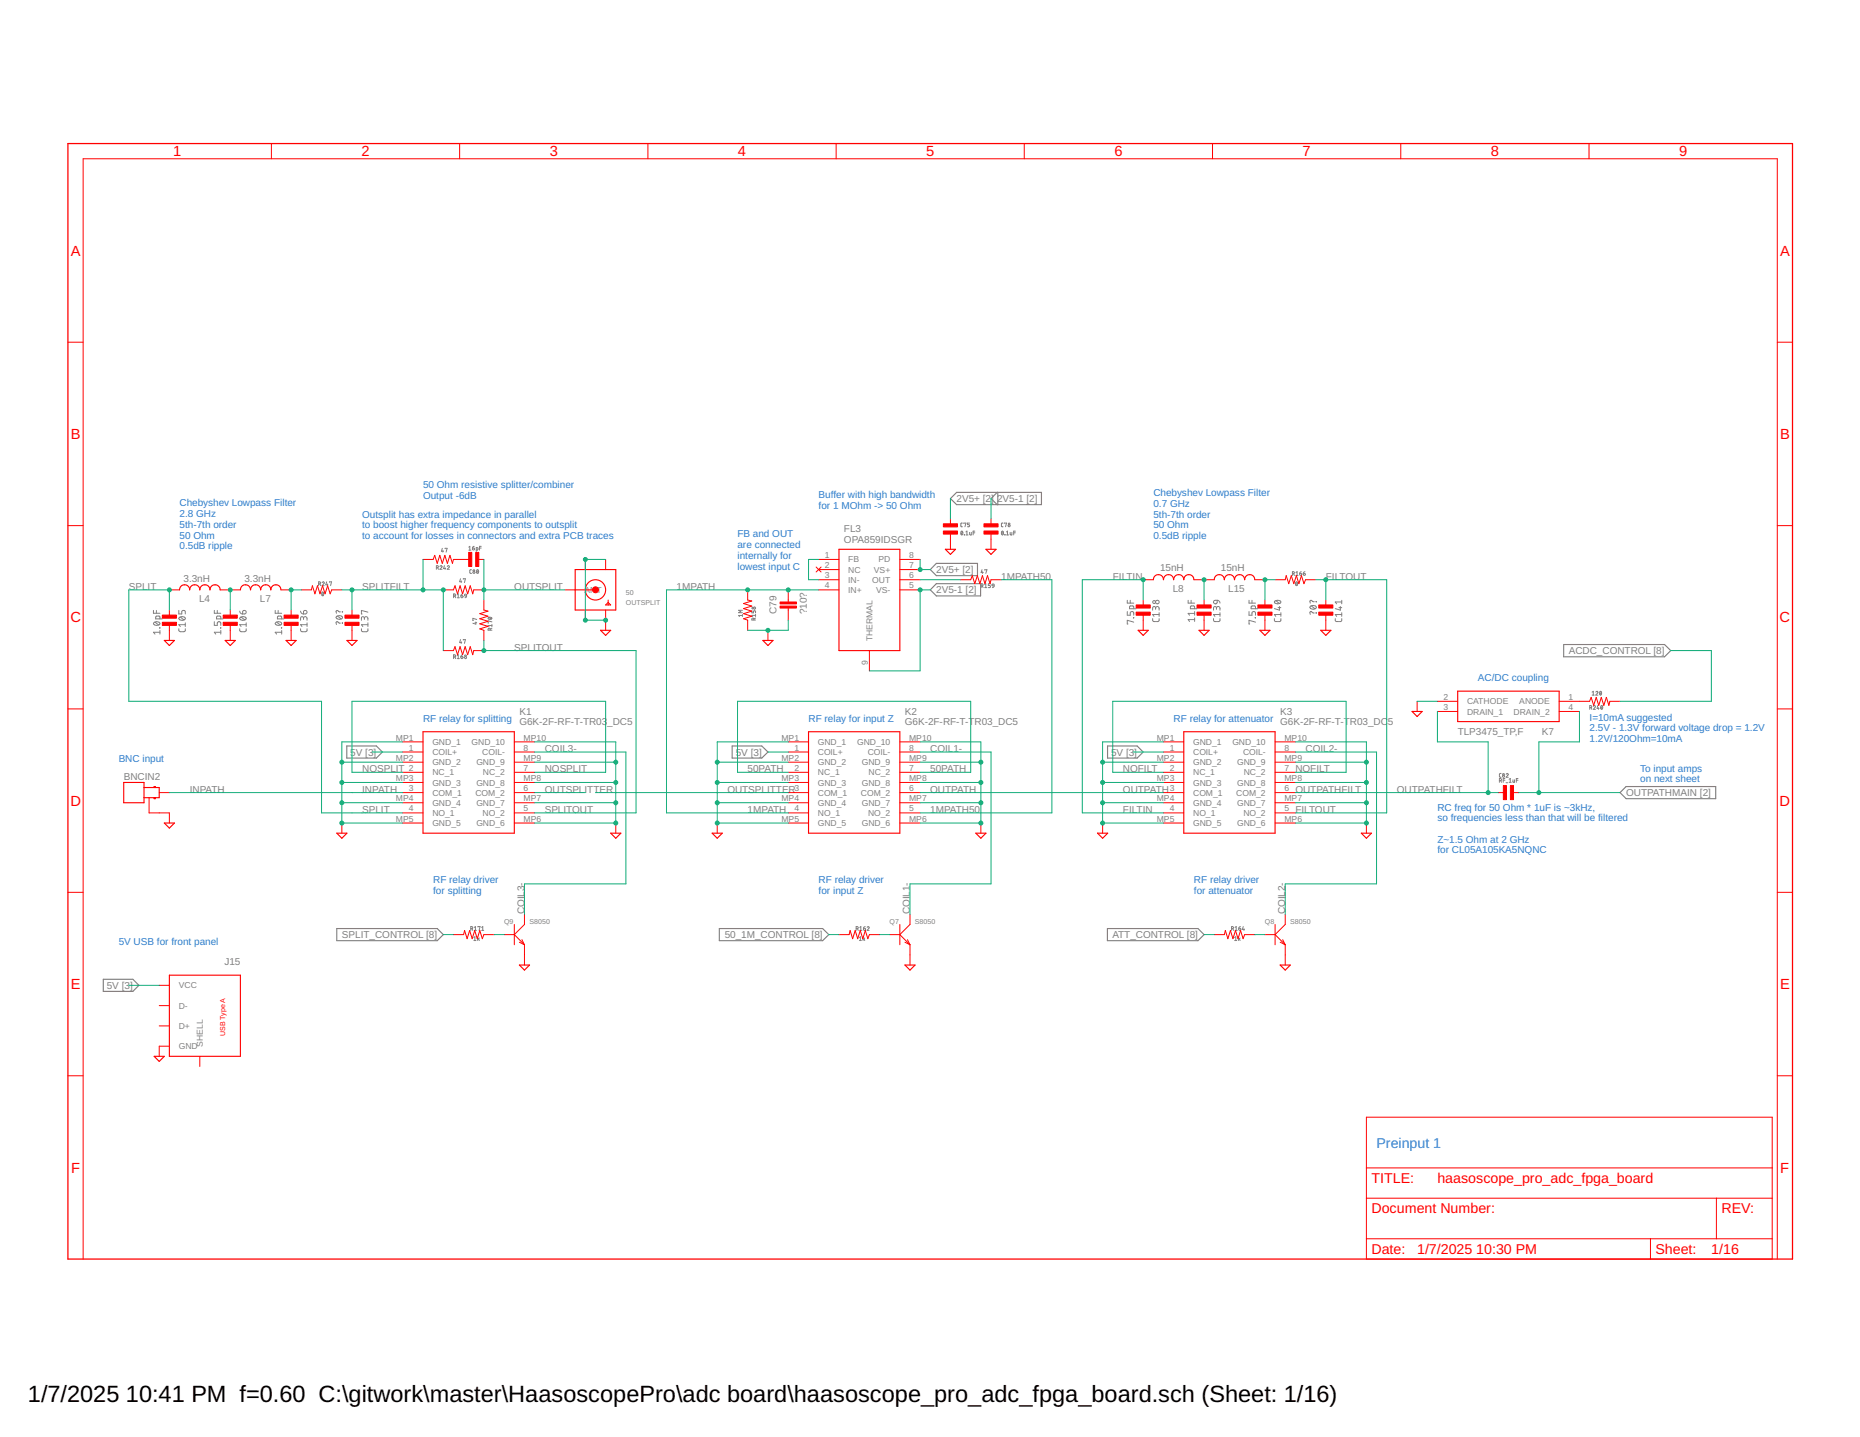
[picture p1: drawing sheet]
<svg xmlns="http://www.w3.org/2000/svg" width="279mm" height="216mm" viewBox="0 0 279 216" stroke-linecap="round" stroke-linejoin="round" font-family="sans-serif">
<g fill="none" stroke="#808080" stroke-width=".15">
<path d="M144.4 79.8a.27 .27 0 0 1 .2 .3 .27 .27 0 0 1-.2 .2l-.1-.1zM144.6 78.6l-.3 .1v.4h.3M144.6 79.9l-.2 .3M144.8 78.6h.3l-.2 .5M145.1 79.9l.1-.1v.6M145.6 80l.2 .4h.1v-.4M145.6 78.6h-.3v.2l.3 .2v.1h-.3M146.4 79.8h-.2v.6M150.5 79.8a.27 .27 0 0 1 .2 .3 .27 .27 0 0 1-.2 .2l-.1-.1zM150.7 78.6l-.3 .1v.4h.3M150.7 79.9l-.2 .3M150.9 78.6h.3l-.2 .5"/>
<path d="M151.2 79.9l.1-.1v.6M151.7 80l.1 .4h.2v-.4M152.5 79.8h-.2v.6M23.1 91.7v.4h.9M23.1 93.6l.3-.2h.3l.3 .3a.57 .57 0 0 1-.9 0zM23.3 93.5l.5 .4M23.5 91.7v.4M24 94.3h.1M24 93v-.4h-.6v.4h1M24 95h-.9l.2 .3M24 94.7v.6M26.9 94.5v.3l.2 .1h.6l.1-.4"/>
<path d="M26.9 91.7v.5h.4v-.4l.2-.1 .3 .1v.4M26.9 92.8l.6-.1 .3 .1v.1a.57 .57 0 0 1-.9 0zM27.1 92.7l.5 .4M27.8 93.6v.5M27.8 93.9h-.9l.2 .2M32.2 93.4v.6h.4l.1-.5 .2-.1 .2 .1 .1 .5M32.2 91.7v.4h1M32.6 91.7v.4M33.1 94.4h.1M33.2 93l-.1-.4h-.5l-.1 .4h1M33.2 95h-1l.2 .3M33.2 94.7v.6"/>
<path d="M36 94.5v.3l.2 .1h.7l.1-.4M36 91.8a.43 .43 0 0 0 .4 .4M36 92.8l.7-.1 .3 .1v.1a.57 .57 0 0 1-1 0zM36.2 92.7l.6 .4M36.5 91.8a.28 .28 0 0 1 .4 0 .28 .28 0 0 1-.2 .4h-.3zM37 93.9h-1l.2 .2M37 93.6v.5M41.3 91.7v.4h1M41.4 93.6a.49 .49 0 0 1 .5-.2 .49 .49 0 0 1 .4 .4l-.6 .1-.3-.1zM41.6 93.5l.5 .4M41.8 91.7v.4M42.3 94.4h.1"/>
<path d="M42.3 93l-.1-.4h-.5v.4h1M42.3 95h-1l.3 .3M42.3 94.7v.6M45.1 94.5l.1 .3 .2 .1h.6l.1-.4M45.1 91.8a.43 .43 0 0 0 .5 .4M45.6 92.9l.1-.2 .2-.1 .2 .2v.4M45.6 93.1l-.1-.4h-.2l-.2 .5M45.7 91.7a.27 .27 0 0 1 .4 .2 .27 .27 0 0 1-.3 .3h-.2zM46.1 93.9h-1l.3 .2M46.1 93.6v.5M47.9 87.7l.3-.1-.1-.2h-.2v.6M48 87.7l.2 .3"/>
<path d="M48.4 87.5l.2-.1 .1 .1v.1l-.3 .4h.3M48.4 89a.27 .27 0 0 1 .2 .2 .27 .27 0 0 1-.2 .3l-.1-.3zM48.6 89.1l-.2 .3M49.1 87.4l-.2 .5h.4M49.2 87.7v.3M49.5 87.5l.3-.1-.1 .6M50.5 92.6l.5-.1 .4 .1a.48 .48 0 0 1-.4 .5 .48 .48 0 0 1-.5-.3zM50.7 92.6l.5 .4M51.1 93.6l-.5-.2-.1 .2v.2M51.1 91.9l-.5-.2-.1 .2v.2M51.4 93.6h.1zM51.4 91.9h.1"/>
<path d="M54.3 94.5v.3l.2 .1h.7l.1-.4M54.7 92.9l.1-.2 .3-.1 .1 .2 .1 .4M54.7 93.1v-.3l-.3-.1-.1 .5M55.3 93.9h-1l.2 .2M55.3 92l-1-.3v.5h.1M55.3 93.6v.5M65.6 85.3l.2-.1v-.2h-.2v.5M65.7 85.3l.2 .2M66.1 85.1l.2-.1h.1v.2l-.3 .3h.3M66.4 82.4l-.1 .4h.3M66.5 82.7v.3M66.8 85l-.2 .4h.4"/>
<path d="M66.9 82.4h.3l-.2 .6M66.9 85.3v.2M67.2 85.1a.16 .16 0 0 1 .2-.1 .16 .16 0 0 1 .1 .2l-.3 .3h.3M68.1 98.7h.2M68.1 89.6h.2M68.3 98.7l.2-.2-.4-.1v.6M68.3 89.6l.2-.2-.4-.2v.6M68.3 98.7l.2 .3M68.3 89.6l.2 .2M68.7 98.5l.1-.1v.6M68.7 89.4l.1-.2v.6M68.7 99h.3"/>
<path d="M68.7 89.8h.3M69.2 96.1l-.2 .4h.4M69.2 87l-.2 .4h.4M69.2 98.6l.3 .1v.2h-.2zM69.2 89.5h.3v.2h-.2zM69.3 87.3v.2M69.3 96.4v.3M69.5 98.4l-.3 .2M69.5 89.2l-.3 .3M69.6 87h.3l-.1 .5M69.6 96.2l.3-.1-.1 .6M69.8 89.4l.3 .2"/>
<path d="M69.8 89.4l.2-.1 .1 .3M69.8 89.4h.1M70.1 89.6l-.1 .1-.2 .1M70.4 82.2l.2-.1v.6M70.4 82.7h.3M70.8 85.6h-.2v.1v.4h.2M71 82.3l.3 .2M71 82.3l.1 .3 .2-.1M71.2 82.1l-.2 .2M71.3 82.5h.1M71.4 93.6h.2M71.5 93.5v.3l-.5-.2"/>
<path d="M71.5 82.7l.3-.1v-.3h-.3v.5M71.6 93.1l-.6-.2 .1 .3M71.7 85.6a.23 .23 0 0 1 .2 .3 .23 .23 0 0 1-.3 .2zM71.9 85.7l-.3 .3M72 82.3h.3M72.3 82.1h-.3v.6M73.3 92.8a.29 .29 0 0 1 .3-.1 .29 .29 0 0 1 .3 .3 .29 .29 0 0 1-.4 .1 .29 .29 0 0 1-.2-.3zM73.4 92.8l.4 .2M73.6 94.7l-.1-.3h-.2v.3h.6M73.9 93.4l-.6-.1 .1 .3M73.9 94.4l-.3 .1M73.9 94h-.6l.1 .1"/>
<path d="M73.9 93.8v.3M111.5 92.5h-.5l.1 .1M111.5 92.3v.3M111.5 91.7h-.5l.3 .2-.3 .2h.5M112.9 91.8v.3h.3l.1-.3h.2v.3M113.2 93.2v-.3h-.2l-.1 .3h.6M113.5 92.9l-.3 .1M113.5 92.5h-.6l.2 .1M113.5 92.3v.3M144.8 80.3h.1M145.1 80.4h.3M146.2 80.1h.2"/>
<path d="M147.4 88h.1M147.5 85.6l-.1 .4h.3M147.5 88l.2-.2-.3-.1v.6M147.6 88l.1 .3M147.6 85.9v.2M147.9 87.8l.2-.1v.6M147.9 88.3h.3M147.9 85.7l.4-.1-.2 .5M148.8 87.7h-.3v.3l.3 .1-.1 .2h-.2M149.1 87.8h.2v.2h-.2zM149.3 88l-.2 .3M150.9 80.3h.1"/>
<path d="M151.2 80.4h.3M152.3 80.1h.2M169.3 91.9v.5h.5v-.4l.2-.1 .3 .1v.4M169.3 90.2v.4h1M169.8 90.2v.4M170.3 92.8h.1M170.3 91.5l-.1-.4h-.5v.4h.9M170.3 93.5l-1-.3v.5h.1M173.1 92.9l.1 .4 .2 .1h.6l.1-.5M173.6 91.4l.1-.2 .2-.1 .2 .2v.4M173.6 91.5l-.1-.4h-.3l-.1 .6M174.1 92.1v.5"/>
<path d="M174.1 92.3h-1l.3 .3M178.5 90.2v.4h1M178.9 90.2v.4M179.5 91.5l-.1-.4h-.6v.4h1M179.5 92.2h-1l.2 .2M179.5 93.1h-1l.2 .3M179.5 91.9v.5M179.5 92.8v.6M182.3 92.9v.4l.2 .1h.7l.1-.5M182.4 90.3l.4-.1v.3a.28 .28 0 0 1-.3 .2 .28 .28 0 0 1-.1-.4zM182.7 91.4l.1-.2 .2-.1 .2 .2 .1 .4M182.7 91.5l-.1-.4h-.2l-.1 .6"/>
<path d="M182.8 90.2a.43 .43 0 0 1 .5 .4M183.3 92.3h-1l.2 .3M183.3 92.1v.5M187.6 91.9v.5h.5v-.4l.2-.1 .3 .1v.4M187.6 90.2v.4h1M188.1 90.2v.4M188.6 92.8h.1M188.6 91.5l-.1-.4-.4-.1-.2 .2v.3h1M188.6 93.5l-1-.3v.5h.1M191.4 92.9l.1 .4 .1 .1h.7l.1-.5M191.5 90.3l.6-.1 .3 .2a.57 .57 0 0 1-1 0zM191.6 90.2l.6 .5"/>
<path d="M192 91.3h.4M192.2 91.1v.6l-.8-.3M192.4 92.3h-1l.2 .3M192.4 92.1v.5M194.1 86.2l.3-.1v-.2h-.3v.6M194.3 86.2l.1 .3M194.7 86l.1-.1v.6M194.7 86.5h.3M194.7 87.4a.27 .27 0 0 1 .2 .3 .27 .27 0 0 1-.2 .3l-.1-.3zM194.9 87.5l-.3 .4M195.2 86.1l.3 .1v.2h-.2zM195.5 85.9l-.3 .2"/>
<path d="M195.8 86.1l.2 .1 .1 .2h-.3zM196 85.9l-.2 .2M196.8 91.1l.5-.1 .4 .1a.48 .48 0 0 1-.4 .5 .48 .48 0 0 1-.5-.4zM197 91l.5 .5M197.4 92.1l-.6-.2v.1v.3M197.4 90.4l-.6-.2v.1v.3M197.7 92.1h.1M197.7 90.4h.1M200.6 92.9v.4l.2 .1h.6l.1-.5M201.1 91.3h.4M201.3 91.1v.6l-.7-.3M201.5 90.4h-.9l.2 .3"/>
<path d="M201.5 92.3h-.9l.2 .3M201.5 90.2v.5M201.5 92.1v.5M225.2 117.3h.3v-.3h-.3v.5M225.4 117.3l.2 .2M225.5 116.2l-.3 .1 .1 .4 .2 .1M225.8 117.2h.3M226.1 117h-.3v.5M226.2 117.6h.3M226.3 116.3l.1-.1 .1 .1-.2 .5h.3M226.7 117.1l.2-.1v.5M226.7 117.5h.3"/>
<path d="M227.3 117.2v.3h.2v-.3M227.8 117.2h.2M228 117h-.2v.5M238.8 106.3h.3v-.3h-.3v.6M239 106.3l.1 .3M239.2 104l.1-.1v.5M239.2 104.4h.3M239.4 106.1l.1-.1 .1 .1-.2 .5h.2M239.7 104l.3-.1v.2l-.3 .3h.3M240 106l-.1 .4h.3M240.1 106.3v.3M240.4 103.9a.27 .27 0 0 1 .2 .3 .27 .27 0 0 1-.2 .2l-.1-.2z"/>
<path d="M240.5 106a.27 .27 0 0 1 .2 .3 .27 .27 0 0 1-.2 .3l-.1-.3zM240.6 104l-.3 .3M240.7 106.1l-.2 .3M70.7 139.5h.3v-.2l-.3-.1v.6M70.9 139.5l.1 .3M71.2 139.8h.4M71.2 139.3l.2-.1v.6M71.8 139.3l.3-.1-.1 .6M72.3 139.8h.4M72.3 139.3l.2-.1v.6M128.6 139.5h.3v-.2l-.3-.1v.6M128.8 139.5l.1 .3"/>
<path d="M129.2 139.3l.1-.1v.6M129.2 139.8h.3M129.7 139.5h.3v.2h-.3zM130 139.2l-.3 .3M130.3 139.3l.1-.1 .2 .1-.3 .5h.3M185 139.5h.2v-.2l-.2-.1v.6M185.2 139.5l.1 .3M185.5 139.8h.3M185.5 139.3l.2-.1v.6M186.1 139.5h.2l.1 .2-.2 .1zM186.3 139.2l-.2 .3M186.8 139.2l-.2 .5h.3"/>
<path d="M186.9 139.5v.3M71.2 141.3h.3M71.2 140.9l.1-.2v.6M71.8 140.7v.6M71.9 141l.1 .3M72 140.9l-.2 .2M129.1 140.9l.1-.2v.6M129.1 141.3h.3M129.6 140.7v.6M129.8 141l.1 .3M129.9 140.9l-.3 .2M185.5 141.3h.3"/>
<path d="M185.5 140.9l.1-.2v.6M186 140.7v.6M186.1 141l.2 .3M186.3 140.9l-.3 .2"/>
<circle cx="151.6" cy="78.7" r=".12"/>
<circle cx="151.6" cy="79" r=".15"/>
<circle cx="69.9" cy="98.8" r=".16"/>
<circle cx="69.9" cy="98.5" r=".13"/>
<circle cx="71.2" cy="85.7" r=".12"/>
<circle cx="71.2" cy="86" r=".16"/>
<circle cx="113.1" cy="91.4" r=".13"/>
<circle cx="113.3" cy="91.4" r=".15"/>
<circle cx="173.4" cy="90.5" r=".22"/>
<circle cx="173.9" cy="90.5" r=".27"/>
<circle cx="225.8" cy="116.3" r=".13"/>
<circle cx="225.9" cy="116.6" r=".16"/>
</g>
<g fill="none" stroke="#808080" stroke-width=".17">
<path d="M142.8 74.9l.9-.9h12.7v1.8h-12.7zM149.8 74l-.9 .9 .9 .9M149.9 74v1.8M140.7 84.6h6.1v1.9h-6.1l-1-.9zM140.7 87.7h6.6v1.8h-6.6l-1-.9zM234.9 96.8h15.1l1 .9-1 1h-15.1zM52.1 112.1h4.4l.9 .9-.9 .9h-4.4zM110 112.1h4.4l1 .9-1 .9h-4.4zM166.4 112.1h4.4l.9 .9-.9 .9h-4.4zM243.4 119.1l.9-.9h13.4v1.8h-13.4zM50.6 139.5h15.1l.9 .9-.9 .9h-15.1zM108.1 139.5h15.5l.9 .9-.9 .9h-15.5z"/>
<path d="M166.3 139.5h13.7l.9 .9-.9 .9h-13.7zM15.5 147.1h4.5l.9 .9-.9 .9h-4.5z"/>
</g>
<g fill="none" stroke="#f00" stroke-width=".17">
<path d="M24.7 96.2h1.5l-.8 .8zM27 88.6a.76 .76 0 0 1 .7-.7 .76 .76 0 0 1 .8 .7 .76 .76 0 0 1 .8-.7 .76 .76 0 0 1 .7 .7 .76 .76 0 0 1 .8-.7 .76 .76 0 0 1 .7 .7 .76 .76 0 0 1 .8-.7 .76 .76 0 0 1 .8 .7M33.8 96.2h1.5l-.7 .8zM36.1 88.6a.76 .76 0 0 1 .8-.7 .76 .76 0 0 1 .7 .7 .76 .76 0 0 1 .8-.7 .76 .76 0 0 1 .8 .7 .76 .76 0 0 1 .7-.7 .76 .76 0 0 1 .8 .7 .76 .76 0 0 1 .7-.7 .76 .76 0 0 1 .8 .7M43 96.2h1.5l-.8 .8zM52.1 96.2h1.5l-.7 .8zM86.4 85.6h6.1v6.1h-6.1zM86.4 88.6h3.1M90.2 94.7h1.5l-.7 .8zM114.6 96.2h1.5l-.7 .8zM126 82.5h9.2v15.2h-9.2zM142 82.5h1.5l-.7 .8z"/>
<path d="M148.1 82.5h1.5l-.7 .8zM171 94.7h1.5l-.8 .8zM173.2 87.1a.76 .76 0 0 1 .8-.8 .76 .76 0 0 1 .8 .8 .76 .76 0 0 1 .7-.8 .76 .76 0 0 1 .8 .8 .76 .76 0 0 1 .8-.8 .76 .76 0 0 1 .7 .8 .76 .76 0 0 1 .8-.8 .76 .76 0 0 1 .7 .8M180.1 94.7h1.5l-.7 .8zM182.4 87.1a.76 .76 0 0 1 .8-.8 .76 .76 0 0 1 .7 .8 .76 .76 0 0 1 .8-.8 .76 .76 0 0 1 .7 .8 .76 .76 0 0 1 .8-.8 .76 .76 0 0 1 .8 .8 .76 .76 0 0 1 .7-.8 .76 .76 0 0 1 .8 .8M189.3 94.7h1.5l-.8 .8zM198.4 94.7h1.5l-.7 .8zM18.6 117.6h3v3h-3zM21.6 118.3h2.3v1.5h-2.3M23.2 118.3v-.1h.1v.1M23.2 119.8v.2h.1v-.2M63.5 109.9h13.8v15.3h-13.8z"/>
<path d="M121.5 109.9h13.7v15.3h-13.7zM177.8 109.9h13.7v15.3h-13.7zM212.1 106.9h1.5l-.7 .8zM219 103.8h15.2v4.6h-15.2zM24.7 123.7h1.5l-.8 .7zM50.6 125.2h1.5l-.7 .7zM91.7 125.2h1.6l-.8 .7zM107 125.2h1.5l-.8 .7zM146.6 125.2h1.5l-.8 .7zM164.9 125.2h1.5l-.8 .7zM204.5 125.2h1.5l-.7 .7zM23.2 158.7h1.5l-.8 .8z"/>
<path d="M25.4 146.5h10.7v12.2h-10.7zM78 145h1.5l-.7 .8zM135.9 145h1.6l-.8 .8zM192.3 145h1.5l-.7 .8z"/>
<circle cx="89.5" cy="88.6" r="1.52"/>
</g>
<g fill="none" stroke="#f00" stroke-width=".15">
<path d="M40.8 21.6v2.3M69 21.6v2.3M97.3 21.6v2.3M125.6 21.6v2.3M153.9 21.6v2.3M182.1 21.6v2.3M210.4 21.6v2.3M238.7 21.6v2.3M10.2 51.4h2.3M267 51.4h2.3M10.2 79h2.3M142.8 78v.9"/>
<path d="M148.9 78v.9M267 79h2.3M25.4 88.6h1.6M25.4 91.7v.9M25.4 93.8v2.4M33.1 88.6h3M34.6 91.7v.9M34.6 93.8v2.4M42.2 88.6h1.5M43.7 91.7v.9M43.7 93.8v2.4M45.3 88.6h1.5l.1-.6 .4 1.2 .4-1.2 .4 1.2 .4-1.2 .3 1.2 .4-1.2 .4 1.2 .2-.6h1.6"/>
<path d="M52.9 91.7v.9M52.9 93.8v2.4M63.5 84.1h1.6l.2-.7 .4 1.2 .4-1.2 .3 1.2 .4-1.2 .4 1.2 .4-1.2 .4 1.2 .1-.5h2.4M66.6 88.6h1.5l.2-.6 .4 1.2 .4-1.2 .4 1.2 .4-1.2 .4 1.2 .3-1.2 .4 1.2 .2-.6h1.5M66.6 97.7h1.5l.2-.5 .4 1.2 .4-1.2 .4 1.2 .4-1.2 .4 1.2 .3-1.2 .4 1.2 .2-.7h1.5M71.8 84.1h.9M72.7 90.1v1.6l.6 .1-1.2 .4 1.2 .4-1.2 .4 1.2 .3-1.2 .4 1.2 .4-1.2 .4 .6 .2v1.5M84.9 88.6h1.5M87.9 84.1v1.5M87.9 91.7v1.5M91 84.1v1.5M91 91.7v3"/>
<path d="M91.4 90.5l.3 .4h-.7zM91.4 90.1v.8M112.3 88.6v1.5l.6 .2-1.2 .4 1.2 .4-1.2 .3 1.2 .4-1.2 .4 1.2 .4-1.2 .4 .6 .2v1.5M115.4 94.7v1.5M118.4 88.6v1.8M118.4 91.4v1.8M122.6 85.2l.7 .7M123 84.1h3M123 85.6h3M123 87.1h3M123 88.6h3M123.3 85.2l-.7 .7"/>
<path d="M130.6 97.7v3.1M135.2 84.1h3M135.2 85.6h3M135.2 87.1h3M135.2 88.6h3M142.8 80.1v2.4M144.3 87.1h1.5l.2-.6 .4 1.2 .4-1.2 .4 1.2 .4-1.2 .4 1.2 .3-1.2 .4 1.2 .2-.6h1.5M148.9 80.1v2.4M171.7 87.1h1.5M171.7 90.1v1M171.7 92.3v2.4M179.3 87.1h3.1"/>
<path d="M180.9 90.1v1M180.9 92.3v2.4M188.5 87.1h1.5M190 90.1v1M190 92.3v2.4M191.5 87.1h1.6l.1-.6 .4 1.2 .4-1.2 .4 1.2 .3-1.2 .4 1.2 .4-1.2 .4 1.2 .2-.6h1.5M199.2 90.1v1M199.2 92.3v2.4M10.2 106.5h2.3M22.4 119.8v2.3h3v1.6M23.9 119.1h1.5M60.5 119.1h3"/>
<path d="M60.5 113h3M60.5 116h3M60.5 111.5h3M60.5 114.5h3M60.5 117.6h3M77.3 119.1h3M77.3 113h3M77.3 116h3M77.3 111.5h3M77.3 114.5h3M77.3 117.6h3M118.4 119.1h3.1"/>
<path d="M118.4 113h3.1M118.4 116h3.1M118.4 111.5h3.1M118.4 114.5h3.1M118.4 117.6h3.1M135.2 119.1h3M135.2 113h3M135.2 116h3M135.2 111.5h3M135.2 114.5h3M135.2 117.6h3M174.8 119.1h3"/>
<path d="M174.8 113h3M174.8 116h3M174.8 111.5h3M174.8 114.5h3M174.8 117.6h3M191.5 119.1h3.1M191.5 113h3.1M191.5 116h3.1M191.5 111.5h3.1M191.5 114.5h3.1M191.5 117.6h3.1M212.9 105.4v1.5"/>
<path d="M215.9 105.4h3.1M215.9 106.9h3.1M225.1 119.1h.9M227.2 119.1h.9M234.2 105.4h4.6l.2-.6 .4 1.2 .4-1.2 .4 1.2 .3-1.2 .4 1.2 .4-1.2 .4 1.2 .1-.6h1.6M234.2 106.9h3.1M267 106.5h2.3M10.2 134.1h2.3M51.4 123.7v1.5M60.5 122.1h3M60.5 120.6h3M60.5 123.7h3"/>
<path d="M77.3 122.1h3M77.3 138.9v3M77.3 120.6h3M77.3 123.7h3M78.8 137.4v1.5l-1.5 1.5M92.5 123.7v1.5M107.7 123.7v1.5M118.4 122.1h3.1M118.4 120.6h3.1M118.4 123.7h3.1M135.2 122.1h3M135.2 138.9v3"/>
<path d="M135.2 120.6h3M135.2 123.7h3M136.7 137.4v1.5l-1.5 1.5M147.3 123.7v1.5M165.6 123.7v1.5M174.8 122.1h3M174.8 120.6h3M174.8 123.7h3M191.5 122.1h3.1M191.5 138.9v3M191.5 120.6h3.1M191.5 123.7h3.1"/>
<path d="M193.1 137.4v1.5l-1.6 1.5M205.3 123.7v1.5M267 134.1h2.3M23.9 148h1.5M23.9 151.1h1.5M23.9 154.1h1.5M25.4 157.2h-1.5v1.5M30 158.7v1.5M68.1 140.4h1.5l.2-.6 .4 1.2 .3-1.2 .4 1.2 .4-1.2 .4 1.2 .4-1.2 .4 1.2 .2-.6h1.5M75.7 140.4h1.6M77.3 140.4l1.5 1.5M78 141.6l.8 .3"/>
<path d="M78.4 141.2l.4 .7M78.8 141.9v3.1M126 140.4h1.6l.1-.6 .4 1.2 .4-1.2 .3 1.2 .4-1.2 .4 1.2 .4-1.2 .4 1.2 .2-.6h1.5M133.6 140.4h1.6M135.2 140.4l1.5 1.5M135.9 141.6l.8 .3M136.3 141.2l.4 .7M136.7 141.9v3.1M182.4 140.4h1.5l.2-.6 .3 1.2 .4-1.2 .4 1.2 .4-1.2 .4 1.2 .4-1.2 .3 1.2 .3-.6h1.5M190 140.4h1.5M191.5 140.4l1.6 1.5M192.3 141.6l.8 .3"/>
<path d="M192.7 141.2l.4 .7M193.1 141.9v3.1M10.2 161.6h2.3M205.3 167.9h60.9v21.3h-60.9zM205.3 175.5h60.9M267 161.6h2.3M12.5 189.2v-165.3h254.5v165.3M205.3 180h60.9M205.3 186.1h60.9M247.9 186.1v3.1M257.8 180v6.1"/>
</g>
<g fill="#f00" stroke="#f00" stroke-width=".15">
<path d="M141.7 78.7h2.1v.5h-2.1z"/>
<path d="M141.7 79.8h2.1v.4h-2.1z"/>
<path d="M147.8 78.7h2.1v.5h-2.1z"/>
<path d="M147.8 79.8h2.1v.4h-2.1z"/>
<path d="M117.2 90.4h2.4v.3h-2.4z"/>
<path d="M117.2 91.1h2.4v.3h-2.4z"/>
<path d="M225.8 118h.5v2.1h-.5z"/>
<path d="M226.9 118h.5v2.1h-.5z"/>
<path d="M70.4 83h.5v2.1h-.5z"/>
<path d="M71.5 83h.4v2.1h-.4z"/>
<path d="M24.4 92.4h2.1v.5h-2.1z"/>
<path d="M24.4 93.5h2.1v.5h-2.1z"/>
<path d="M33.5 92.4h2.1v.5h-2.1z"/>
<path d="M33.5 93.5h2.1v.5h-2.1z"/>
<path d="M42.7 92.4h2.1v.5h-2.1z"/>
<path d="M42.7 93.5h2.1v.5h-2.1z"/>
<path d="M51.8 92.4h2.1v.5h-2.1z"/>
<path d="M51.8 93.5h2.1v.5h-2.1z"/>
<path d="M170.7 90.9h2.1v.5h-2.1z"/>
<path d="M170.7 92h2.1v.4h-2.1z"/>
<path d="M179.8 90.9h2.1v.5h-2.1z"/>
<path d="M179.8 92h2.1v.4h-2.1z"/>
<path d="M189 90.9h2.1v.5h-2.1z"/>
<path d="M189 92h2.1v.4h-2.1z"/>
<path d="M198.1 90.9h2.1v.5h-2.1z"/>
<path d="M198.1 92h2.1v.4h-2.1z"/>
</g>
<circle cx="89.4" cy="88.6" r=".46" fill="#f00" stroke="#f00" stroke-width=".15"/>
<path d="M10.2 21.6h259.1v167.6h-259.1z" fill="none" stroke="#f00" stroke-width=".19"/>
<g fill="none" stroke="#0dab76" stroke-width=".15">
<path d="M142.8 74.9v3.1M148.9 74.9v3.1M25.4 91.7v-3.1h-6.1v16.8h29v16.7h12.2M34.6 88.6v3.1M45.3 88.6h-1.6v3.1M51.4 88.6h15.2v9.1M52.9 88.6v3.1M63.5 84.1v4.5M72.7 88.6h12.2M72.7 96.2v1.5h22.8v24.4h-15.2M72.7 84.1v6M91 84.1h-3.1v9.1h3.1"/>
<path d="M118.4 93.2v1.5h-6.1M123 84.1h-1.5v3h1.5M123 88.6h-22.9v33.5h18.3M138.2 84.1v1.5h1.5M138.2 87.1h6.1M139.7 88.6h-1.5v12.2h-7.6M150.4 87.1h7.6v35h-19.8M171.7 90.1v-3h-9.1v35h12.2M180.9 87.1v3M191.5 87.1h-1.5v3M197.6 87.1h10.7v35h-13.7M199.2 87.1v3"/>
<path d="M251 97.7h6.1v7.7h-13.7M25.4 119.1h35.1M51.4 117.6h9.1M51.4 114.5h9.1M55.9 113h4.6M60.5 111.5h-9.1v12.2h9.1M60.5 116h-7.6v-10.6h38.1v10.6h-10.7M80.3 111.5h12.2v12.2h-12.2M80.3 117.6h12.2M80.3 114.5h12.2M80.3 119.1h7.6M80.3 113h13.7v19.8h-15.2v4.6"/>
<path d="M89.5 119.1h28.9M107.7 117.6h10.7M107.7 114.5h10.7M115.4 113h3M118.4 111.5h-10.7v12.2h10.7M118.4 116h-7.6v-10.6h35v10.6h-7.6M138.2 111.5h9.1v12.2h-9.1M138.2 117.6h9.1M138.2 114.5h9.1M138.2 113h10.7v19.8h-12.2v4.6M138.2 119.1h36.6M165.6 117.6h9.2"/>
<path d="M165.6 114.5h9.2M170.2 113h4.6M174.8 111.5h-9.2v12.2h9.2M174.8 116h-7.6v-10.6h35v10.6h-7.6M194.6 111.5h10.7v12.2h-10.7M194.6 117.6h10.7M194.6 114.5h10.7M194.6 119.1h30.5M194.6 113h12.2v19.8h-13.7v4.6M212.9 105.4h3M215.9 106.9v4.6h7.6v7.6M228.1 119.1h15.3"/>
<path d="M237.3 106.9v4.6h-6.1v7.6M51.4 120.6h9.1M80.3 120.6h12.2M107.7 120.6h10.7M138.2 120.6h9.1M165.6 120.6h9.2M194.6 120.6h10.7M19.3 148h4.6M66.6 140.4h1.5M74.2 140.4h1.5M124.5 140.4h1.5M132.1 140.4h1.5"/>
<path d="M180.9 140.4h1.5M188.5 140.4h1.5"/>
</g>
<g fill="#0dab76" stroke="#0dab76" stroke-width=".15">
<circle cx="115.4" cy="94.7" r=".3"/>
<circle cx="51.4" cy="123.7" r=".3"/>
<circle cx="51.4" cy="120.6" r=".3"/>
<circle cx="51.4" cy="117.6" r=".3"/>
<circle cx="51.4" cy="114.5" r=".3"/>
<circle cx="92.5" cy="123.7" r=".3"/>
<circle cx="92.5" cy="120.6" r=".3"/>
<circle cx="92.5" cy="117.6" r=".3"/>
<circle cx="92.5" cy="114.5" r=".3"/>
<circle cx="107.7" cy="123.7" r=".3"/>
<circle cx="107.7" cy="120.6" r=".3"/>
<circle cx="107.7" cy="117.6" r=".3"/>
<circle cx="107.7" cy="114.5" r=".3"/>
<circle cx="147.3" cy="123.7" r=".3"/>
<circle cx="147.3" cy="120.6" r=".3"/>
<circle cx="147.3" cy="117.6" r=".3"/>
<circle cx="147.3" cy="114.5" r=".3"/>
<circle cx="165.6" cy="123.7" r=".3"/>
<circle cx="165.6" cy="120.6" r=".3"/>
<circle cx="165.6" cy="117.6" r=".3"/>
<circle cx="165.6" cy="114.5" r=".3"/>
<circle cx="205.3" cy="123.7" r=".3"/>
<circle cx="205.3" cy="120.6" r=".3"/>
<circle cx="205.3" cy="117.6" r=".3"/>
<circle cx="205.3" cy="114.5" r=".3"/>
<circle cx="87.9" cy="93.2" r=".3"/>
<circle cx="87.9" cy="84.1" r=".3"/>
<circle cx="91" cy="93.2" r=".3"/>
<circle cx="138.2" cy="85.6" r=".3"/>
<circle cx="138.2" cy="88.6" r=".3"/>
<circle cx="118.4" cy="88.6" r=".3"/>
<circle cx="112.3" cy="88.6" r=".3"/>
<circle cx="25.4" cy="88.6" r=".3"/>
<circle cx="72.7" cy="97.7" r=".3"/>
<circle cx="223.5" cy="119.1" r=".3"/>
<circle cx="171.7" cy="87.1" r=".3"/>
<circle cx="199.2" cy="87.1" r=".3"/>
<circle cx="72.7" cy="88.6" r=".3"/>
<circle cx="231.2" cy="119.1" r=".3"/>
<circle cx="63.5" cy="88.6" r=".3"/>
<circle cx="66.6" cy="88.6" r=".3"/>
<circle cx="52.9" cy="88.6" r=".3"/>
<circle cx="43.7" cy="88.6" r=".3"/>
<circle cx="34.6" cy="88.6" r=".3"/>
<circle cx="180.9" cy="87.1" r=".3"/>
<circle cx="190" cy="87.1" r=".3"/>
</g>
<g font-size="3.5">
<text x="4.2" y="210.7">1/7/2025</text>
<text x="18.9" y="210.7">10:41 PM f=0.60 C:\gitwork\master\HaasoscopePro\adc board\haasoscope_pro_adc_fpga_board.sch (Sheet: 1/16)</text>
</g>
<g font-size="2.2" fill="#f00">
<text x="26" y="23.5">1</text>
<text x="54.3" y="23.5">2</text>
<text x="82.6" y="23.5">3</text>
<text x="110.8" y="23.5">4</text>
<text x="139.1" y="23.5">5</text>
<text x="167.4" y="23.5">6</text>
<text x="195.7" y="23.5">7</text>
<text x="223.9" y="23.5">8</text>
<text x="252.2" y="23.5">9</text>
<text x="10.6" y="38.4">A</text>
<text x="267.4" y="38.4">A</text>
<text x="10.6" y="66">B</text>
<text x="267.4" y="66">B</text>
<text x="10.6" y="93.5">C</text>
<text x="267.3" y="93.5">C</text>
<text x="10.6" y="121.1">D</text>
<text x="267.3" y="121.1">D</text>
<text x="10.6" y="148.6">E</text>
<text x="267.4" y="148.6">E</text>
<text x="10.7" y="176.2">F</text>
<text x="267.4" y="176.2">F</text>
</g>
<text font-size="2.1" fill="#2c7bce" x="206.8" y="172.4">Preinput 1</text>
<g font-size="2.1" fill="#f00">
<text x="206" y="177.7">TITLE:</text>
<text x="215.9" y="177.7">haasoscope_pro_adc_fpga_board</text>
<text x="206" y="182.3">Document Number:</text>
<text x="258.6" y="182.3">REV:</text>
<text x="206" y="188.4">Date:</text>
<text x="212.9" y="188.4">1/7/2025</text>
<text x="221.8" y="188.4">10:30 PM</text>
<text x="248.7" y="188.4">Sheet:</text>
<text x="257.1" y="188.4">1/16</text>
</g>
<g font-size="1.5" fill="#2c7bce">
<text x="27" y="76.1">Chebyshev Lowpass Filter</text>
<text x="27" y="77.7">2.8 GHz</text>
<text x="54.4" y="77.8">Outsplit has extra impedance in parallel</text>
<text x="63.5" y="73.3">50 Ohm resistive splitter/combiner</text>
<text x="63.5" y="74.9">Output -6dB</text>
<text x="123" y="74.8">Buffer with high bandwidth</text>
<text x="123" y="76.4">for 1 MOhm -&gt; 50 Ohm</text>
<text x="173.3" y="74.6">Chebyshev Lowpass Filter</text>
<text x="173.3" y="76.2">0.7 GHz</text>
<text x="173.3" y="77.8">5th-7th order</text>
<text x="27" y="79.3">5th-7th order</text>
<text x="27" y="80.9">50 Ohm</text>
<text x="27" y="82.5">0.5dB ripple</text>
<text x="54.4" y="79.4">to boost higher frequency components to outsplit</text>
<text x="54.4" y="81">to account for losses in connectors and extra PCB traces</text>
<text x="110.8" y="80.7">FB and OUT</text>
<text x="110.8" y="82.4">are connected</text>
<text x="110.8" y="84">internally for</text>
<text x="173.3" y="79.4">50 Ohm</text>
<text x="173.3" y="81">0.5dB ripple</text>
<text x="110.8" y="85.6">lowest input C</text>
<text x="222" y="102.3">AC/DC coupling</text>
<text x="63.5" y="108.4">RF relay for splitting</text>
<text x="121.4" y="108.4">RF relay for input Z</text>
<text x="176.3" y="108.4">RF relay for attenuator</text>
<text x="238.8" y="108.3">I=10mA suggested</text>
<text x="238.8" y="109.9">2.5V - 1.3V forward voltage drop = 1.2V</text>
<text x="238.8" y="111.5">1.2V/120Ohm=10mA</text>
<text x="17.8" y="114.5">BNC input</text>
<text x="246.4" y="116">To input amps</text>
<text x="246.4" y="117.6">on next sheet</text>
<text x="215.9" y="121.8">RC freq for 50 Ohm * 1uF is ~3kHz,</text>
<text x="215.9" y="123.4">so frequencies less than that will be filtered</text>
<text x="215.9" y="126.6">Z~1.5 Ohm at 2 GHz</text>
<text x="215.9" y="128.2">for CL05A105KA5NQNC</text>
<text x="65.1" y="132.7">RF relay driver</text>
<text x="65.1" y="134.3">for splitting</text>
<text x="123" y="132.7">RF relay driver</text>
<text x="123" y="134.3">for input Z</text>
<text x="179.3" y="132.7">RF relay driver</text>
<text x="179.3" y="134.3">for attenuator</text>
<text x="17.8" y="141.9">5V USB for front panel</text>
</g>
<g font-size="1.5" fill="#808080">
<text x="143.7" y="75.4">2V5+ [2</text>
<text x="148.9" y="75.4">]</text>
<text x="149.8" y="75.4">2V5-1 [2]</text>
<text x="126.8" y="81.5">OPA859IDSGR</text>
<text x="126.8" y="80">FL3</text>
<text x="19.4" y="88.6">SPLIT</text>
<text x="27.6" y="87.4">3.3nH</text>
<text x="36.7" y="87.4">3.3nH</text>
<text x="54.4" y="88.6">SPLITFILT</text>
<text x="77.3" y="88.6">OUTSPLIT</text>
<text x="101.6" y="88.6">1MPATH</text>
<text x="140.6" y="86.1">2V5+ [2]</text>
<text x="140.6" y="89.1">2V5-1 [2]</text>
<text x="150.4" y="87.1">1MPATH50</text>
<text x="167.2" y="87.1">FILTIN</text>
<text x="174.3" y="85.9">15nH</text>
<text x="176.2" y="88.9">L8</text>
<text x="183.4" y="85.9">15nH</text>
<text x="184.5" y="88.9">L15</text>
<text x="199.2" y="87.1">FILTOUT</text>
<text x="29.9" y="90.4">L4</text>
<text x="39" y="90.4">L7</text>
<text x="116.6" y="92.3" transform="rotate(-90 116.6 92.3)">C79</text>
<text x="121.2" y="92.3" transform="rotate(-90 121.2 92.3)">?10?</text>
<text x="77.3" y="97.8">SPLITOUT</text>
<text x="235.7" y="98.3">ACDC_CONTROL [8]</text>
<text x="78" y="107.4">K1</text>
<text x="135.9" y="107.4">K2</text>
<text x="192.3" y="107.4">K3</text>
<text x="52.6" y="113.5">5V [3]</text>
<text x="78" y="109">G6K-2F-RF-T-TR03</text>
<text x="81.8" y="113">COIL3-</text>
<text x="91.2" y="109">_DC5</text>
<text x="110.5" y="113.5">5V [3]</text>
<text x="135.9" y="109">G6K-2F-RF-T-TR03_DC5</text>
<text x="139.7" y="113">COIL1-</text>
<text x="166.9" y="113.5">5V [3]</text>
<text x="192.3" y="109">G6K-2F-RF-T-TR03_DC</text>
<text x="196.1" y="113">COIL2-</text>
<text x="208.5" y="109">5</text>
<text x="219" y="110.5">TLP3475_TP,F</text>
<text x="231.6" y="110.5">K7</text>
<text x="18.6" y="117.3">BNCIN2</text>
<text x="28.5" y="119.1">INPATH</text>
<text x="54.4" y="119.1">INPATH</text>
<text x="54.4" y="116">NOSPLIT</text>
<text x="81.8" y="116">NOSPLIT</text>
<text x="81.8" y="119.1">OUTSPLITTER</text>
<text x="109.3" y="119.1">OUTSPLITTER</text>
<text x="112.3" y="116">50PATH</text>
<text x="139.7" y="119.1">OUTPATH</text>
<text x="139.7" y="116">50PATH</text>
<text x="168.7" y="119.1">OUTPATH</text>
<text x="168.7" y="116">NOFILT</text>
<text x="194.6" y="119.1">OUTPATHFILT</text>
<text x="194.6" y="116">NOFILT</text>
<text x="209.8" y="119.1">OUTPATHFILT</text>
<text x="244.3" y="119.6">OUTPATHMAIN [2]</text>
<text x="54.4" y="122.1">SPLIT</text>
<text x="81.8" y="122.1">SPLITOUT</text>
<text x="112.3" y="122.1">1MPATH</text>
<text x="139.7" y="122.1">1MPATH50</text>
<text x="168.7" y="122.1">FILTIN</text>
<text x="194.6" y="122.1">FILTOUT</text>
<text x="78.8" y="137.4" transform="rotate(-90 78.8 137.4)">COIL3-</text>
<text x="136.7" y="137.4" transform="rotate(-90 136.7 137.4)">COIL1-</text>
<text x="193.1" y="137.4" transform="rotate(-90 193.1 137.4)">COIL2-</text>
<text x="51.4" y="140.9">SPLIT_CONTROL [8]</text>
<text x="108.9" y="140.9">50_1M_CONTROL [8]</text>
<text x="167.1" y="140.9">ATT_CONTROL [8]</text>
<text x="16" y="148.6">5V [3]</text>
<text x="33.7" y="145">J15</text>
</g>
<g font-size="1.3" fill="#808080">
<text x="123.9" y="83.8">1</text>
<text x="136.6" y="83.8">8</text>
<text x="87.8" y="89.1">ANT</text>
<text x="123.9" y="85.4">2</text>
<text x="123.9" y="86.9">3</text>
<text x="123.9" y="88.4">4</text>
<text x="127.4" y="84.5">FB</text>
<text x="127.4" y="86">NC</text>
<text x="127.4" y="87.5">IN-</text>
<text x="127.4" y="89.1">IN+</text>
<text x="131" y="87.5">OUT</text>
<text x="131.3" y="86">VS+</text>
<text x="131.6" y="89.1">VS-</text>
<text x="132" y="84.5">PD</text>
<text x="136.6" y="85.4">7</text>
<text x="136.6" y="86.9">6</text>
<text x="136.6" y="88.4">5</text>
<text x="130.4" y="99.9" transform="rotate(-90 130.4 99.9)">9</text>
<text x="131" y="96.4" transform="rotate(-90 131 96.4)">THERMAL</text>
<text x="216.8" y="105.2">2</text>
<text x="216.8" y="106.7">3</text>
<text x="220.4" y="105.8">CATHODE</text>
<text x="220.4" y="107.4">DRAIN_1</text>
<text x="227.4" y="107.4">DRAIN_2</text>
<text x="228.2" y="105.8">ANODE</text>
<text x="235.6" y="105.2">1</text>
<text x="235.6" y="106.7">4</text>
<text x="59.5" y="111.3">MP1</text>
<text x="61.4" y="112.8">1</text>
<text x="64.9" y="113.4">COIL+</text>
<text x="64.9" y="111.9">GND_1</text>
<text x="70.8" y="111.9">GND_10</text>
<text x="72.4" y="113.4">COIL-</text>
<text x="78.7" y="112.8">8</text>
<text x="78.7" y="111.3">MP10</text>
<text x="117.4" y="111.3">MP1</text>
<text x="119.3" y="112.8">1</text>
<text x="122.8" y="113.4">COIL+</text>
<text x="122.8" y="111.9">GND_1</text>
<text x="128.7" y="111.9">GND_10</text>
<text x="130.4" y="113.4">COIL-</text>
<text x="136.6" y="112.8">8</text>
<text x="136.6" y="111.3">MP10</text>
<text x="173.8" y="111.3">MP1</text>
<text x="175.7" y="112.8">1</text>
<text x="179.2" y="113.4">COIL+</text>
<text x="179.2" y="111.9">GND_1</text>
<text x="185.1" y="111.9">GND_10</text>
<text x="186.7" y="113.4">COIL-</text>
<text x="192.9" y="112.8">8</text>
<text x="192.9" y="111.3">MP10</text>
<text x="59.5" y="114.3">MP2</text>
<text x="59.5" y="117.4">MP3</text>
<text x="61.4" y="115.8">2</text>
<text x="61.4" y="118.9">3</text>
<text x="64.9" y="116.5">NC_1</text>
<text x="64.9" y="119.5">COM_1</text>
<text x="64.9" y="115">GND_2</text>
<text x="64.9" y="118">GND_3</text>
<text x="71.4" y="119.5">COM_2</text>
<text x="71.6" y="118">GND_8</text>
<text x="71.6" y="115">GND_9</text>
<text x="72.6" y="116.5">NC_2</text>
<text x="78.7" y="118.9">6</text>
<text x="78.7" y="115.8">7</text>
<text x="78.7" y="117.4">MP8</text>
<text x="78.7" y="114.3">MP9</text>
<text x="117.4" y="114.3">MP2</text>
<text x="117.4" y="117.4">MP3</text>
<text x="119.3" y="115.8">2</text>
<text x="119.3" y="118.9">3</text>
<text x="122.8" y="116.5">NC_1</text>
<text x="122.8" y="119.5">COM_1</text>
<text x="122.8" y="115">GND_2</text>
<text x="122.8" y="118">GND_3</text>
<text x="129.3" y="119.5">COM_2</text>
<text x="129.5" y="118">GND_8</text>
<text x="129.5" y="115">GND_9</text>
<text x="130.5" y="116.5">NC_2</text>
<text x="136.6" y="118.9">6</text>
<text x="136.6" y="115.8">7</text>
<text x="136.6" y="117.4">MP8</text>
<text x="136.6" y="114.3">MP9</text>
<text x="173.8" y="114.3">MP2</text>
<text x="173.8" y="117.4">MP3</text>
<text x="175.7" y="115.8">2</text>
<text x="175.7" y="118.9">3</text>
<text x="179.2" y="116.5">NC_1</text>
<text x="179.2" y="119.5">COM_1</text>
<text x="179.2" y="115">GND_2</text>
<text x="179.2" y="118">GND_3</text>
<text x="185.7" y="119.5">COM_2</text>
<text x="185.8" y="118">GND_8</text>
<text x="185.8" y="115">GND_9</text>
<text x="186.8" y="116.5">NC_2</text>
<text x="192.9" y="118.9">6</text>
<text x="192.9" y="115.8">7</text>
<text x="192.9" y="117.4">MP8</text>
<text x="192.9" y="114.3">MP9</text>
<text x="59.5" y="120.4">MP4</text>
<text x="59.5" y="123.4">MP5</text>
<text x="61.4" y="121.9">4</text>
<text x="64.9" y="122.6">NO_1</text>
<text x="64.9" y="121.1">GND_4</text>
<text x="64.9" y="124.1">GND_5</text>
<text x="71.6" y="124.1">GND_6</text>
<text x="71.6" y="121.1">GND_7</text>
<text x="72.5" y="122.6">NO_2</text>
<text x="78.7" y="121.9">5</text>
<text x="78.7" y="123.4">MP6</text>
<text x="78.7" y="120.4">MP7</text>
<text x="117.4" y="120.4">MP4</text>
<text x="117.4" y="123.4">MP5</text>
<text x="119.3" y="121.9">4</text>
<text x="122.8" y="122.6">NO_1</text>
<text x="122.8" y="121.1">GND_4</text>
<text x="122.8" y="124.1">GND_5</text>
<text x="129.5" y="124.1">GND_6</text>
<text x="129.5" y="121.1">GND_7</text>
<text x="130.4" y="122.6">NO_2</text>
<text x="136.6" y="121.9">5</text>
<text x="136.6" y="123.4">MP6</text>
<text x="136.6" y="120.4">MP7</text>
<text x="173.8" y="120.4">MP4</text>
<text x="173.8" y="123.4">MP5</text>
<text x="175.7" y="121.9">4</text>
<text x="179.2" y="122.6">NO_1</text>
<text x="179.2" y="121.1">GND_4</text>
<text x="179.2" y="124.1">GND_5</text>
<text x="185.8" y="124.1">GND_6</text>
<text x="185.8" y="121.1">GND_7</text>
<text x="186.8" y="122.6">NO_2</text>
<text x="192.9" y="121.9">5</text>
<text x="192.9" y="123.4">MP6</text>
<text x="192.9" y="120.4">MP7</text>
<text x="26.9" y="148.5">VCC</text>
<text x="26.9" y="151.5">D-</text>
<text x="26.9" y="154.6">D+</text>
<text x="26.9" y="157.6">GND</text>
<text x="30.5" y="157.3" transform="rotate(-90 30.5 157.3)">SHELL</text>
</g>
<g font-size="1.1" fill="#808080">
<text x="94" y="89.4">50</text>
<text x="94" y="90.9">OUTSPLIT</text>
<text x="75.7" y="138.9">Q9</text>
<text x="79.5" y="138.9">S8050</text>
<text x="133.6" y="138.9">Q7</text>
<text x="137.4" y="138.9">S8050</text>
<text x="190" y="138.9">Q8</text>
<text x="193.8" y="138.9">S8050</text>
</g>
<text font-size="1.1" fill="#f00" x="33.8" y="155.7" transform="rotate(-90 33.8 155.7)">USB Type A</text>
</svg>
